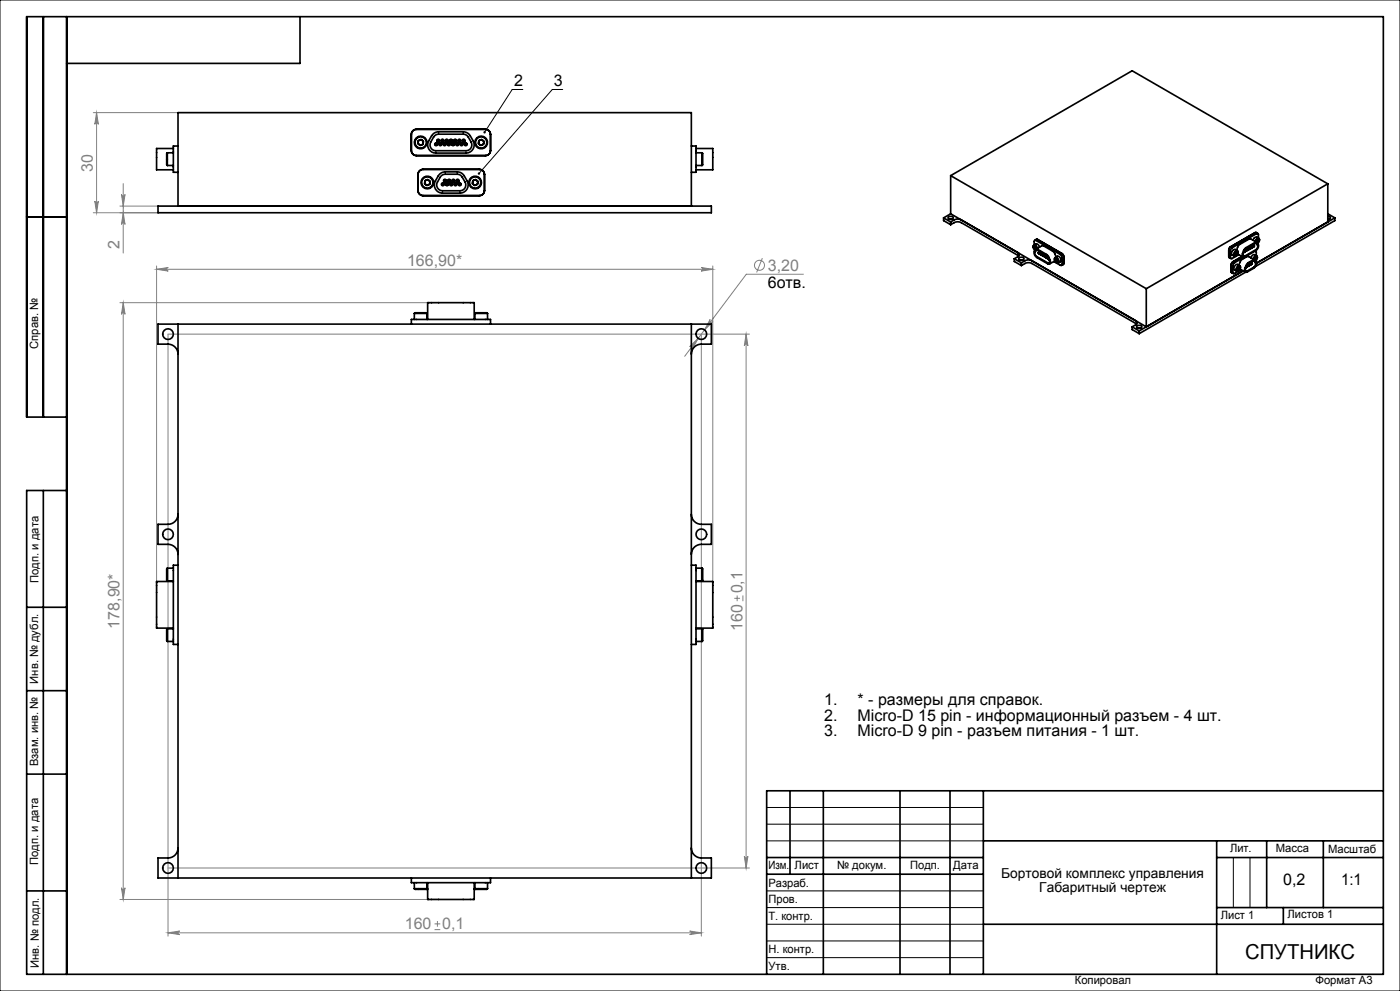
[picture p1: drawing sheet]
<svg xmlns="http://www.w3.org/2000/svg" width="420mm" height="297mm" viewBox="0 0 420 297" stroke-linecap="round" stroke-linejoin="round" font-family="sans-serif">
<g fill="none" stroke="#808080" stroke-width=".3">
<path d="M28 33.8h25.4M29 33.8l.5 3.5a.54 .54 0 0 0-.5-.6 .54 .54 0 0 0-.6 .6zM29 33.8v30M36.4 58.3a.54 .54 0 0 0 .6 .5 .54 .54 0 0 0 .5-.5l-.5 3.5zM37 55v20.8M28 63.8h19.4M28.4 60.3a.54 .54 0 0 0 .6 .5 .54 .54 0 0 0 .5-.5l-.5 3.5zM36 61.8h11.4M37 63.8l.5 3.5a.54 .54 0 0 0-.5-.6 .54 .54 0 0 0-.6 .6zM47 79.7v97.9M213.8 79.7v97.9M228.7 77.4l-1.7 4.3"/>
<path d="M36 90.7h95.6M37 90.7l.5 3.5a.54 .54 0 0 0-.5-.5 .54 .54 0 0 0-.6 .5zM37 90.7v178.9M47 80.7l3.5-.5a.54 .54 0 0 0-.5 .5 .54 .54 0 0 0 .5 .5zM47 80.7h166.8M210.3 80.2l3.5 .5-3.5 .5a.54 .54 0 0 0 .5-.5 .54 .54 0 0 0-.5-.5zM213 95.7a.54 .54 0 0 0 .2 .8 .54 .54 0 0 0 .7-.1l-2.5 2.5zM241 82.2h-17.1l-18.5 24.6M206.9 103.9l2.5-2.5-1.6 3.1a.54 .54 0 0 0-.2-.7 .54 .54 0 0 0-.7 .1zM210.4 100.1v180.5M223.8 100.1l.6 3.5a.54 .54 0 0 0-.6-.5 .54 .54 0 0 0-.5 .5zM223.8 100.1v160"/>
<path d="M224.8 100.1h-174.4v180.5M220.3 179.3h1.7M221.1 178.5v1.7M222.9 178.5v1.7M223.3 256.6a.54 .54 0 0 0 .5 .5 .54 .54 0 0 0 .6-.5l-.6 3.5zM36 269.6h95.6M36.4 266.1a.54 .54 0 0 0 .6 .5 .54 .54 0 0 0 .5-.5l-.5 3.5zM50.4 279.6l3.5-.6a.54 .54 0 0 0-.5 .6 .54 .54 0 0 0 .5 .5zM50.4 279.6h160M50.4 260.1h174.4M130.4 278.6h1.7M130.4 276.9h1.7"/>
<path d="M131.2 276v1.7M206.9 279l3.5 .6-3.5 .5a.54 .54 0 0 0 .5-.5 .54 .54 0 0 0-.5-.6z"/>
<circle cx="227.8" cy="79.5" r="1.5"/>
</g>
<g fill="none" stroke="#000" stroke-width=".3">
<path d="M0 0h420v297h-420zM156.9 26.8h-3.2l-8.3 12.9M168.8 26.8h-3.1l-22 25.2M230 242h65M230 247h65M230 252h65M370 257v15M375 257v15M230 267h65M230 272h65M230 277h65M230 282h65"/>
<path d="M230 287h65"/>
</g>
<g fill="none" stroke="#000" stroke-width=".5">
<path d="M13 5v120M20 5v287M90 5v14h-70M8 65h12M20 125h-12v-120h407v287h-407v-145h12M13 147v145M8 182h12M8 207h12M8 232h12M237 237v25M247 237v55M270 237v55"/>
<path d="M285 237v55M295 237v55M415 237h-185v55M230 257h65M295 252h120M365 252v40M365 257h50M380 252v20M397 252v20M8 267h12M230 262h65M295 277h120"/>
<path d="M365 272h50M385 272v5"/>
</g>
<path d="M145.1 39.4l.1 .6 .2-.3-.2 .3a.36 .36 0 0 0 .5-.1 .36 .36 0 0 0-.1-.5 .36 .36 0 0 0-.5 0zM143.4 51.8v.5l.3-.3-.3 .3a.36 .36 0 0 0 .5 0 .36 .36 0 0 0 0-.5 .36 .36 0 0 0-.5 0z" fill="#000"/>
<g fill="#808080">
<path d="M47 80.7l3.5-.5a.54 .54 0 0 0-.5 .5 .54 .54 0 0 0 .5 .5zM210.3 80.2l3.5 .5-3.5 .5a.54 .54 0 0 0 .5-.5 .54 .54 0 0 0-.5-.5zM206.9 103.9a.54 .54 0 0 1 .7-.1 .54 .54 0 0 1 .2 .7l1.6-3.1zM213 95.7l-1.6 3.2 2.5-2.5a.54 .54 0 0 1-.7 .1 .54 .54 0 0 1-.2-.8z"/>
<path d="M50.4 279.6l3.5-.6a.54 .54 0 0 0-.5 .6 .54 .54 0 0 0 .5 .5zM206.9 279l3.5 .6-3.5 .5a.54 .54 0 0 0 .5-.5 .54 .54 0 0 0-.5-.6z"/>
<path d="M28.4 60.3a.54 .54 0 0 0 .6 .5 .54 .54 0 0 0 .5-.5l-.5 3.5zM29 33.8l.5 3.5a.54 .54 0 0 0-.5-.6 .54 .54 0 0 0-.6 .6z"/>
<path d="M36.4 58.3a.54 .54 0 0 0 .6 .5 .54 .54 0 0 0 .5-.5l-.5 3.5zM37 63.8l.5 3.5a.54 .54 0 0 0-.5-.6 .54 .54 0 0 0-.6 .6zM223.8 100.1l.6 3.5a.54 .54 0 0 0-.6-.5 .54 .54 0 0 0-.5 .5zM223.3 256.6a.54 .54 0 0 0 .5 .5 .54 .54 0 0 0 .6-.5l-.6 3.5zM37 90.7l.5 3.5a.54 .54 0 0 0-.5-.5 .54 .54 0 0 0-.6 .5zM36.4 266.1a.54 .54 0 0 0 .6 .5 .54 .54 0 0 0 .5-.5l-.5 3.5z"/>
</g>
<g fill="none" stroke="#000" stroke-width=".5">
<path d="M123.8 39.2l1.1-.4h20.8a1.5 1.5 0 0 1 1.5 1.5v4.8a1.5 1.5 0 0 1-1.5 1.5h-20.8a1.5 1.5 0 0 1-1.5-1.5v-4.8zM125 38.8a1.57 1.57 0 0 0-1.6 1.5M145.6 38.8a1.57 1.57 0 0 1 1.6 1.5M50.2 45.8v3.8M50.2 45.8l-.2 .2v3.4l.2 .2M50.2 49.6h1.8M50.2 45.8h1.8M52 44.5h-5v6.4h5M53.4 43.8h-1.4v7.8h1.4M123.4 45.1a1.57 1.57 0 0 0 1.6 1.5M125.4 57.1a1.57 1.57 0 0 0 1.6 1.5M125.5 42.2l.8-.4 .7 .6-.1 .8-.8 .4-.7-.6z"/>
<path d="M125.8 51.2l1.1-.4h16.9a1.5 1.5 0 0 1 1.5 1.5v4.8a1.5 1.5 0 0 1-1.5 1.5h-16.9a1.5 1.5 0 0 1-1.5-1.5v-4.8zM127 50.8a1.57 1.57 0 0 0-1.6 1.5M127.5 54.2l.8-.4 .7 .6-.1 .8-.8 .4-.7-.6zM129.9 40.2l1.4-.7h7.7a2.46 2.46 0 0 1 2.1 1.2 3.5 3.5 0 0 1 .8 4 2.46 2.46 0 0 1-2.1 1.2h-9a2.46 2.46 0 0 1-2.2-3.7zM130.4 40.7l1.2-.5h7.4a1.75 1.75 0 0 1 1.5 .9 3.1 3.1 0 0 1 1 2.8 1.75 1.75 0 0 1-1.7 1.3h-9a1.75 1.75 0 0 1-1.6-2.7zM131.9 52.2l1.4-.7h3.9a2.46 2.46 0 0 1 2.1 1.2 3.5 3.5 0 0 1 .8 4 2.46 2.46 0 0 1-2.1 1.2h-5.2a2.46 2.46 0 0 1-2.2-3.7zM132.4 52.7l1-.5h3.8a1.75 1.75 0 0 1 1.5 .9 3.1 3.1 0 0 1 1 2.8 1.75 1.75 0 0 1-1.7 1.3h-5.2a1.75 1.75 0 0 1-1.6-2.6zM141.8 54.2l.9-.4 .7 .6-.1 .8-.9 .4-.7-.6zM143.7 42.2l.8-.4 .7 .6-.1 .8-.9 .4-.7-.6zM143.8 50.8a1.57 1.57 0 0 1 1.5 1.5M145.3 57.1a1.57 1.57 0 0 1-1.5 1.5M147.2 45.1a1.57 1.57 0 0 1-1.6 1.5"/>
<path d="M207.4 43.8h1.4v7.8h-1.4M208.8 44.5h5v6.4h-5M208.8 49.6h1.8M208.8 45.8h1.8M210.6 45.8v3.8M210.6 45.8l.2 .2v3.4l-.2 .2M285.2 52.6l54.4-31.4 58.7 33.9M285.2 52.6l58.7 33.9M285.2 52.6v11.5M398.3 55.1l-54.4 31.4M398.3 55.1v11.4M47.4 61.8h166v2h-166z"/>
<path d="M53.4 61.8v-28h154v28M283.1 65.3l2.1 1.2M283.1 65.3v.8l2.1 1.2M284.5 65.1a.82 .82 0 0 1 .8-.3 .82 .82 0 0 1 .6 .7 .82 .82 0 0 1-.8 .3 .82 .82 0 0 1-.6-.7zM284.8 65.7h.8M285.2 67.3l1.1-.6a2.34 2.34 0 0 1 2.1 0l17.2 10M285.2 66.5v.8M285.2 64.1l58.7 33.9v-11.5M285.2 64.1l-2.1 1.2M288.4 65.9a2.34 2.34 0 0 0-2.1 0l-1.1 .6M304.3 77.5l2.1 1.3M304.3 77.5v.9l2.1 1.2"/>
<path d="M305.4 75.7a.65 .65 0 0 1 .4 .6 .65 .65 0 0 1-.4 .6l-1.1 .6M305.7 77.4a.82 .82 0 0 1 .8-.4 .82 .82 0 0 1 .6 .7 .82 .82 0 0 1-.8 .3 .82 .82 0 0 1-.6-.6zM306 78h.8M306.4 79.6l1.1-.6a2.34 2.34 0 0 1 2.1 0l31.4 18.1M306.4 78.8v.8M309.6 78.2a2.34 2.34 0 0 0-2.1 0l-1.1 .6M309.9 74l.1-.5a.94 .94 0 0 1 1.2 .9M310.1 73.5l1-.4 .8 1M310.2 74.3l.3 .4M310.2 73.4v-1a.34 .34 0 0 1 .2-.4 .34 .34 0 0 1 .4 .1l7.4 4.3 .4 .7v2.1a.34 .34 0 0 1-.1 .3 .34 .34 0 0 1-.4 0l-2-1.1M310.5 74.7h.3l1.8-1.1 .4 .1 3 1.7 .8 1.6M310.6 74h-.3l-.1 .3"/>
<path d="M310.6 74l.2 .5-.3 .2M310.6 74l-.4 .3M310.6 74.1l.2 .6M310.7 74.8l.6-.1 2.8 1.6 .9 1.7a.66 .66 0 0 1 .1 .8 .66 .66 0 0 1-.8 .2l-3.2-1.8a1.51 1.51 0 0 1-.4-2.4zM310.8 71.8h.5l7.4 4.3 .4 .7v2.1M310.9 75h.4l2.7 1.6 .8 1.4a.47 .47 0 0 1 .1 .6 .47 .47 0 0 1-.6 .1l-3.2-1.8a1.12 1.12 0 0 1-.2-1.9zM311.1 74.5l-.7-.9a.74 .74 0 0 0-.5 .7 .74 .74 0 0 0 .6 .7M311.3 71.8l-.3-.1-.6 .3M311.7 75.5l-.2 .2M311.8 75.3h-.1M312 76l.1 .2zM312.1 75.8l-.4 .2"/>
<path d="M312.1 75.8l-.2 .1M312.2 75.6l-.3 .1M312.2 75.7l.1 .2zM312.6 76l-.5 .3M312.6 75.9l-.2 .1M312.9 76.5l.1 .2zM313 76.3l-.4 .2M313.1 76.1l-.3 .1M313.1 76.2l.1 .2zM313.5 76.5l-.5 .3M313.5 76.4l-.2 .1M313.8 77l.1 .3z"/>
<path d="M313.9 76.8l-.4 .3M313.9 76.8l-.2 .2M314 76.6l-.3 .1M314 76.7l.1 .2zM314.2 77.2l.2-.1-.5 .2M314.3 76.9l-.1 .1M314.4 77l.1 .3M314.4 77.6l.2-.1 .1 .3M314.4 77l.1 .2M314.6 77.6l.1 .2M316.3 77.7l.1-.3a.89 .89 0 0 1 1.1 .3 .89 .89 0 0 1-.2 1.2l-.4-.2M316.5 78.2l-1.6 .9"/>
<path d="M316.5 77.3a.98 .98 0 0 1 .9 1.5 .98 .98 0 0 1-.9-1.5zM316.5 77.2l.7-.4a1.1 1.1 0 0 1 .9 1.7l-.6 .3M316.7 78.1v-.4h.2l.3 .3v.4h-.3M316.7 78.1l.2 .3M317 77.9l.2 .1M317 77.9l-.3 .2M317.2 78h.1M317.2 78.3l-.3 .1M319.1 78.9l-.1 .3-.5 .3M319.1 78.9l-.2 .4M368.6 76.8l.7 .7M368.6 76.9l.3 .4"/>
<path d="M368.6 74.9v2M369.9 78.5l-.5 .8-.1 2.1M369.9 78.4l-.6 1M370.5 76.3l.3 .1M370.6 76h.1M370.6 75.5l.5-.3a.79 .79 0 0 1 .2 1 .79 .79 0 0 1-1 .4v-.5zM370.7 75.9l-.1 .1M370.7 75.9l.4 .2M371.1 76.1v-.4l-.2-.1-.4 .7 .3 .1M371.1 76.1l-.3 .3M371.2 75.1l-.6-.3a1.1 1.1 0 0 0-1 1.6l.7 .4M371.3 80l.5-.3a.79 .79 0 0 1 .2 1 .79 .79 0 0 1-1 .4v-.5z"/>
<path d="M371.3 76.1l1.6 1M371.4 75.7v-.4a.89 .89 0 0 0-1.1 .4 .89 .89 0 0 0 .2 1.1l.3-.1M371.9 79.6l-.6-.3a1.1 1.1 0 0 0-1 1.6l.7 .4M372.6 76.9l-2.7 1.6M373.1 75.5v.1M373.1 75.6v.1M373.2 77.1l-3.1 1.9-.3 .6v2a.34 .34 0 0 0 .2 .4 .34 .34 0 0 0 .4-.1l1.9-1.1M373.4 75l-.1 .1M373.4 75h.1M373.4 75.5h-.2l-.2 .3M373.4 75.1l.2 .1M373.4 75l.4 .3"/>
<path d="M373.4 74.9l-.1 .3M373.4 75.2l.2 .1-.2 .2zM373.4 74.9l.2 .1M373.5 74.5l2.9-1.8 .5-.1a1.44 1.44 0 0 1-.2 2.5l-3.2 1.9a.66 .66 0 0 1-.9-.2 .66 .66 0 0 1 .2-.9zM373.6 74.6l2.8-1.6h.5a1.11 1.11 0 0 1-.2 1.9l-3.2 1.8a.47 .47 0 0 1-.6-.1 .47 .47 0 0 1 .1-.7zM373.7 74.7h.2l-.2 .3zM373.7 74.6h.1M373.8 74.5l.3 .2M373.9 79.9v.1M373.9 75h.2l-.2 .3zM373.9 79.9l.2 .1M374 74.9l-.2-.1 .5 .2"/>
<path d="M374.1 79.5l-.1 .1M374.1 79.5h.1M374.1 79.6l.2 .1M374.1 74.4h.2l-.2 .3zM374.1 79.5l.4 .3M374.1 79.4l-.1 .3M374.1 79.7l.2 .1-.2 .2zM374.1 79.4h.2M374.2 79l1.6-1 .5-.1a1.44 1.44 0 0 1-.2 2.5l-1.9 1.1a.66 .66 0 0 1-.9-.2 .66 .66 0 0 1 .2-.9zM374.2 74.3h.1M374.2 74.3l.3 .1M374.3 79.2l1.5-1 .5 .1a1.12 1.12 0 0 1-.2 1.8l-1.9 1.1a.47 .47 0 0 1-.6-.1 .47 .47 0 0 1 .1-.7z"/>
<path d="M374.3 74.5l.2 .2M374.3 74.5l.4 .3M374.3 74.7l.2 .1-.2 .2zM374.4 79.1l.2 .1-.2 .3zM374.5 79.1l.3 .1M374.6 74.1l.2 .1-.2 .2zM374.6 79.5h.2l-.2 .3zM374.6 74l.1 .1M374.7 74l.3 .2M374.7 74.3l.2 .1M374.7 79.4l-.1-.1 .4 .2M374.7 74.2l.5 .3"/>
<path d="M374.8 74.5h.2l-.2 .3zM374.8 78.9h.2l-.2 .3zM375 78.8l.2 .1M375 79l.2 .2M375 73.9h.2l-.2 .3zM375 79l.4 .3M375 79.2h.2l-.2 .3zM375.1 73.8h.1M375.1 73.8l.3 .1M375.2 74l.2 .1M375.2 74l.4 .2M375.2 74.2h.2l-.2 .3z"/>
<path d="M375.3 78.6l.2 .1-.2 .2zM375.3 78.5l.1 .1M375.4 78.8l.2 .1M375.5 73.6l.2 .1-.2 .2zM375.5 78.9l.2 .1-.2 .3zM375.5 73.5l.1 .1M375.6 73.5l.3 .2M375.6 73.8l.2 .1M375.6 73.7l.5 .3M375.7 73.9l.2 .1-.2 .3zM375.9 73.4h.2l-.2 .3zM376 73.3h.1"/>
<path d="M376 77.7l.4-.6 .6-.3 .2 .7-.5 .7M376.1 73.5l.2 .1M376.1 73.7h.2l-.2 .3zM376.3 77.8l.3 .2M376.4 77.6h-.1M376.4 77.9l-2.2-1-1.8 1.1-.7 1.5M376.5 69.7l-7.3 4.3-.6 .9M376.5 69.7h.3l.6 .3M376.5 77.4l-.1 .2M376.5 69.7l.4 .1M376.5 77.4l.4 .2M376.6 75.2l.3 .3v1.1"/>
<path d="M376.6 75.2l.1 .1M376.7 72.4l.3-.6 .7-.2 .1 .6-.5 .8M376.9 77.6v-.3l-.3-.1-.3 .7 .3 .1M376.9 77.6l-.3 .4M377 72.5l.2 .2M377 72.3h.1M377 76.7l-.8-.4-.6 .3-.3 .7M377 72.7l-1.8-1.1h-.5l-2.9 1.8-.9 1.6M377.1 72.2l-.1 .1M377.1 72.2l.4 .2M377.2 77.2v-.3l-.4-.2-.5 .3-.4 .6M377.5 72.4v-.4l-.2-.1-.3 .3v.4l.2 .1"/>
<path d="M377.5 72.4l-.3 .3M377.5 71.4v-1a.34 .34 0 0 0-.1-.4 .34 .34 0 0 0-.4 0l-7.4 4.3-.5 .8v2a.34 .34 0 0 0 .2 .4 .34 .34 0 0 0 .4 0l1.9-1.2M377.7 71.4l-.9-.4-.5 .3-.4 .7M377.8 72v-.4l-.4-.2-.5 .3-.4 .7M398.3 64.8l.6 .2 .2 .3-.2 .3-.6 .2M398.3 65.7h.4M398.3 64.1l2.2 1.2M400.5 65.3l-23.6 13.6M400.5 65.3v.8l-23.9 13.8M53.4 97.1v166M123.4 97.1v-1.4h23.8v1.4M124.3 93.9h3.8"/>
<path d="M124.3 93.9l.2-.2h3.4l.2 .2M124.3 93.9v1.8M128.1 93.9v1.8M128.3 95.7v-5h14v5M142.5 93.9l.2-.2h3.4l.2 .2M142.5 93.9h3.8M142.5 93.9v1.8M146.3 93.9v1.8M207.4 97.1v166M339.6 98l2.2 1.2M339.6 98v.8l2.2 1.2M340.7 96.1a.65 .65 0 0 1 .4 .6 .65 .65 0 0 1-.4 .6l-1.1 .7"/>
<path d="M341 97.8a.82 .82 0 0 1 .9-.3 .82 .82 0 0 1 .6 .6 .82 .82 0 0 1-.9 .3 .82 .82 0 0 1-.6-.6zM341.4 98.4h.7M341.8 99.2v.8M369.3 81.3l.1 .3 .6 .4M369.3 81.4l.3 .3M371.3 80.5h.1M371.4 80.4l.4 .2M371.4 80.4l-.1 .1M371.4 80.3l-.1 .2M371.4 80.3v.1M371.6 80.1l.2 .1v.4l-.3 .3-.3-.1zM372 80.6l1.6 .9"/>
<path d="M372.1 80.1v-.3a.89 .89 0 0 0-1.1 .4 .89 .89 0 0 0 .2 1.1l.3-.1M373 81.2l-31.2 18M373.7 81.6l-31.9 18.4M373.8 80v.1M373.8 80.1v.1M373.9 80l-.2 .3M53.4 106.1a3 3 0 0 0-3-3h-3v-6h166v6h-3a3 3 0 0 0-3 3M53.4 154.1a3 3 0 0 1-3 3h-3v6h3a3 3 0 0 1 3 3M207.4 154.1a3 3 0 0 0 3 3h3v6h-3a3 3 0 0 0-3 3M50.2 170.3l-.2 .2v3.4l.2 .2M50.2 170.3v3.8M50.2 170.3h1.8"/>
<path d="M50.2 174.1h1.8M52 174.3h-5v13.9h5M53.4 169.4h-1.4v23.7h1.4M207.4 169.4h1.4v23.7h-1.4M208.8 174.3h5v13.9h-5M208.8 170.3h1.8M208.8 174.1h1.8M210.6 170.3l.2 .2v3.4l-.2 .2M210.6 170.3v3.8M50.2 188.4v3.8M50.2 188.4l-.2 .2v3.4l.2 .2M50.2 192.2h1.8"/>
<path d="M50.2 188.4h1.8M208.8 192.2h1.8M208.8 188.4h1.8M210.6 188.4v3.8M210.6 188.4l.2 .2v3.4l-.2 .2M53.4 254.1a3 3 0 0 1-3 3h-3v6h166v-6h-3a3 3 0 0 1-3-3M123.4 263.1v1.4h23.8v-1.4M124.3 266.3h3.8M124.3 266.3l.2 .2h3.4M124.3 264.5v1.8M127.9 266.5h.4M128.1 264.5v1.8"/>
<path d="M128.1 266.3l-.2 .2M128.1 266.3h.2M128.3 264.5v5.1h14v-5.1M142.3 266.5h.4M142.3 266.3h.2M142.5 266.3h3.8M142.5 264.5v1.8M142.5 266.3l.2 .2M146.3 266.3l-.2 .2h-3.4M146.3 264.5v1.8"/>
<circle cx="126.2" cy="42.7" r="1.7"/>
<circle cx="126.2" cy="42.7" r=".77"/>
<circle cx="126.2" cy="42.7" r="1.9"/>
<circle cx="128.2" cy="54.7" r=".77"/>
<circle cx="128.2" cy="54.7" r="1.9"/>
<circle cx="128.2" cy="54.7" r="1.7"/>
<circle cx="130.8" cy="43.2" r=".28"/>
<circle cx="130.8" cy="43.2" r=".42"/>
<circle cx="131.5" cy="42.1" r=".28"/>
<circle cx="131.5" cy="42.1" r=".42"/>
<circle cx="132.1" cy="43.2" r=".28"/>
<circle cx="132.1" cy="43.2" r=".42"/>
<circle cx="132.7" cy="42.1" r=".28"/>
<circle cx="132.7" cy="42.1" r=".42"/>
<circle cx="132.8" cy="55.2" r=".28"/>
<circle cx="132.8" cy="55.2" r=".41"/>
<circle cx="133.4" cy="43.2" r=".28"/>
<circle cx="133.4" cy="43.2" r=".42"/>
<circle cx="133.5" cy="54.1" r=".28"/>
<circle cx="133.5" cy="54.1" r=".41"/>
<circle cx="134" cy="42.1" r=".28"/>
<circle cx="134" cy="42.1" r=".42"/>
<circle cx="134.1" cy="55.2" r=".28"/>
<circle cx="134.1" cy="55.2" r=".41"/>
<circle cx="134.6" cy="43.2" r=".28"/>
<circle cx="134.6" cy="43.2" r=".42"/>
<circle cx="134.7" cy="54.1" r=".28"/>
<circle cx="134.7" cy="54.1" r=".41"/>
<circle cx="135.3" cy="42.1" r=".28"/>
<circle cx="135.3" cy="42.1" r=".42"/>
<circle cx="135.4" cy="55.2" r=".28"/>
<circle cx="135.4" cy="55.2" r=".41"/>
<circle cx="135.9" cy="43.2" r=".28"/>
<circle cx="135.9" cy="43.2" r=".42"/>
<circle cx="136" cy="54.1" r=".28"/>
<circle cx="136" cy="54.1" r=".41"/>
<circle cx="136.5" cy="42.1" r=".28"/>
<circle cx="136.5" cy="42.1" r=".42"/>
<circle cx="136.6" cy="55.2" r=".28"/>
<circle cx="136.6" cy="55.2" r=".41"/>
<circle cx="137.2" cy="43.2" r=".28"/>
<circle cx="137.2" cy="43.2" r=".42"/>
<circle cx="137.3" cy="54.1" r=".28"/>
<circle cx="137.3" cy="54.1" r=".41"/>
<circle cx="137.8" cy="42.1" r=".28"/>
<circle cx="137.8" cy="42.1" r=".42"/>
<circle cx="137.9" cy="55.2" r=".28"/>
<circle cx="137.9" cy="55.2" r=".41"/>
<circle cx="138.5" cy="43.2" r=".28"/>
<circle cx="138.5" cy="43.2" r=".42"/>
<circle cx="139.1" cy="42.1" r=".28"/>
<circle cx="139.1" cy="42.1" r=".42"/>
<circle cx="139.7" cy="43.2" r=".28"/>
<circle cx="139.7" cy="43.2" r=".42"/>
<circle cx="142.5" cy="54.7" r=".77"/>
<circle cx="142.5" cy="54.7" r="1.9"/>
<circle cx="142.5" cy="54.7" r="1.7"/>
<circle cx="144.4" cy="42.7" r="1.7"/>
<circle cx="144.4" cy="42.7" r=".77"/>
<circle cx="144.4" cy="42.7" r="1.9"/>
<circle cx="311.6" cy="75.8" r=".18"/>
<circle cx="311.8" cy="75.5" r=".18"/>
<circle cx="312.1" cy="76.1" r=".18"/>
<circle cx="312.3" cy="75.7" r=".18"/>
<circle cx="312.5" cy="76.3" r=".18"/>
<circle cx="312.7" cy="76" r=".18"/>
<circle cx="313" cy="76.6" r=".18"/>
<circle cx="313.2" cy="76.3" r=".18"/>
<circle cx="313.4" cy="76.8" r=".18"/>
<circle cx="313.6" cy="76.5" r=".18"/>
<circle cx="313.9" cy="77.1" r=".18"/>
<circle cx="314.1" cy="76.8" r=".18"/>
<circle cx="314.3" cy="77.4" r=".18"/>
<circle cx="373.5" cy="75.4" r=".12"/>
<circle cx="373.7" cy="74.8" r=".12"/>
<circle cx="374" cy="75.1" r=".12"/>
<circle cx="374.2" cy="74.5" r=".12"/>
<circle cx="374.2" cy="79.9" r=".12"/>
<circle cx="374.4" cy="74.9" r=".12"/>
<circle cx="374.4" cy="79.3" r=".12"/>
<circle cx="374.6" cy="74.3" r=".12"/>
<circle cx="374.7" cy="79.6" r=".12"/>
<circle cx="374.8" cy="74.6" r=".12"/>
<circle cx="374.9" cy="79" r=".12"/>
<circle cx="375.1" cy="74" r=".12"/>
<circle cx="375.1" cy="79.4" r=".12"/>
<circle cx="375.3" cy="74.3" r=".12"/>
<circle cx="375.3" cy="78.8" r=".12"/>
<circle cx="375.5" cy="73.8" r=".12"/>
<circle cx="375.6" cy="79.1" r=".12"/>
<circle cx="375.7" cy="74.1" r=".12"/>
<circle cx="376" cy="73.5" r=".12"/>
<circle cx="376.2" cy="73.8" r=".12"/>
<circle cx="50.4" cy="100.1" r="1.6"/>
<circle cx="210.4" cy="100.1" r="1.6"/>
<circle cx="50.4" cy="160.1" r="1.6"/>
<circle cx="210.4" cy="160.1" r="1.6"/>
<circle cx="50.4" cy="260.1" r="1.6"/>
<circle cx="210.4" cy="260.1" r="1.6"/>
</g>
<text font-size="6.2" x="373.5" y="287.3">СПУТНИКС</text>
<g font-size="4.8">
<text x="154.2" y="25.7">2</text>
<text x="166.2" y="25.7">3</text>
<text x="230.3" y="86.3">6отв.</text>
<text x="247.3" y="211.4">1.</text>
<text x="247.3" y="215.9">2.</text>
<text x="257.3" y="211.4">* - размеры для справок.</text>
<text x="257.3" y="215.9">Micro-D 15 pin - информационный разъем - 4 шт.</text>
<text x="247.3" y="220.5">3.</text>
<text x="257.3" y="220.5">Micro-D 9 pin - разъем питания - 1 шт.</text>
<text x="384.9" y="265.3">0,2</text>
<text x="402.3" y="265.3">1:1</text>
</g>
<g font-size="4.8" fill="#808080">
<text x="27.9" y="51.4" transform="rotate(-90 27.9 51.4)">30</text>
<text x="35.9" y="74.5" transform="rotate(-90 35.9 74.5)">2</text>
<text x="122.1" y="79.6">166,90*</text>
<text x="230.3" y="81.1">3,20</text>
<text x="222.7" y="177.9" transform="rotate(-90 222.7 177.9)">0,1</text>
<text x="35.9" y="188.4" transform="rotate(-90 35.9 188.4)">178,90*</text>
<text x="222.7" y="189.1" transform="rotate(-90 222.7 189.1)">160</text>
<text x="121.4" y="278.5">160</text>
<text x="132.7" y="278.5">0,1</text>
</g>
<g font-size="4.1">
<text x="300.4" y="263.2">Бортовой комплекс управления</text>
<text x="311.8" y="267.2">Габаритный чертеж</text>
</g>
<g font-size="3.4">
<text x="11.5" y="104.5" transform="rotate(-90 11.5 104.5)">Справ. №</text>
<text x="11.6" y="174.7" transform="rotate(-90 11.6 174.7)">Подп. и дата</text>
<text x="11.4" y="204.9" transform="rotate(-90 11.4 204.9)">Инв. № дубл.</text>
<text x="11.4" y="229.6" transform="rotate(-90 11.4 229.6)">Взам. инв. №</text>
<text x="369" y="255.5">Лит.</text>
<text x="382.8" y="255.5">Масса</text>
<text x="398.4" y="255.6">Масштаб</text>
<text x="11.4" y="259.2" transform="rotate(-90 11.4 259.2)">Подп. и дата</text>
<text x="230.5" y="260.5">Изм.</text>
<text x="238.4" y="260.4">Лист</text>
<text x="251.1" y="260.4">№ докум.</text>
<text x="273" y="260.4">Подп.</text>
<text x="286" y="260.4">Дата</text>
<text x="230.5" y="265.7">Разраб.</text>
<text x="230.5" y="275.7">Т. контр.</text>
<text x="230.6" y="270.7">Пров.</text>
<text x="366.2" y="275.3">Лист 1</text>
<text x="386.3" y="275.2">Листов 1</text>
<text x="230.6" y="285.7">Н. контр.</text>
<text x="11.6" y="290" transform="rotate(-90 11.6 290)">Инв. № подл.</text>
<text x="230.6" y="290.7">Утв.</text>
<text x="322.5" y="295">Копировал</text>
<text x="394.6" y="295">Формат А3</text>
</g>
</svg>
